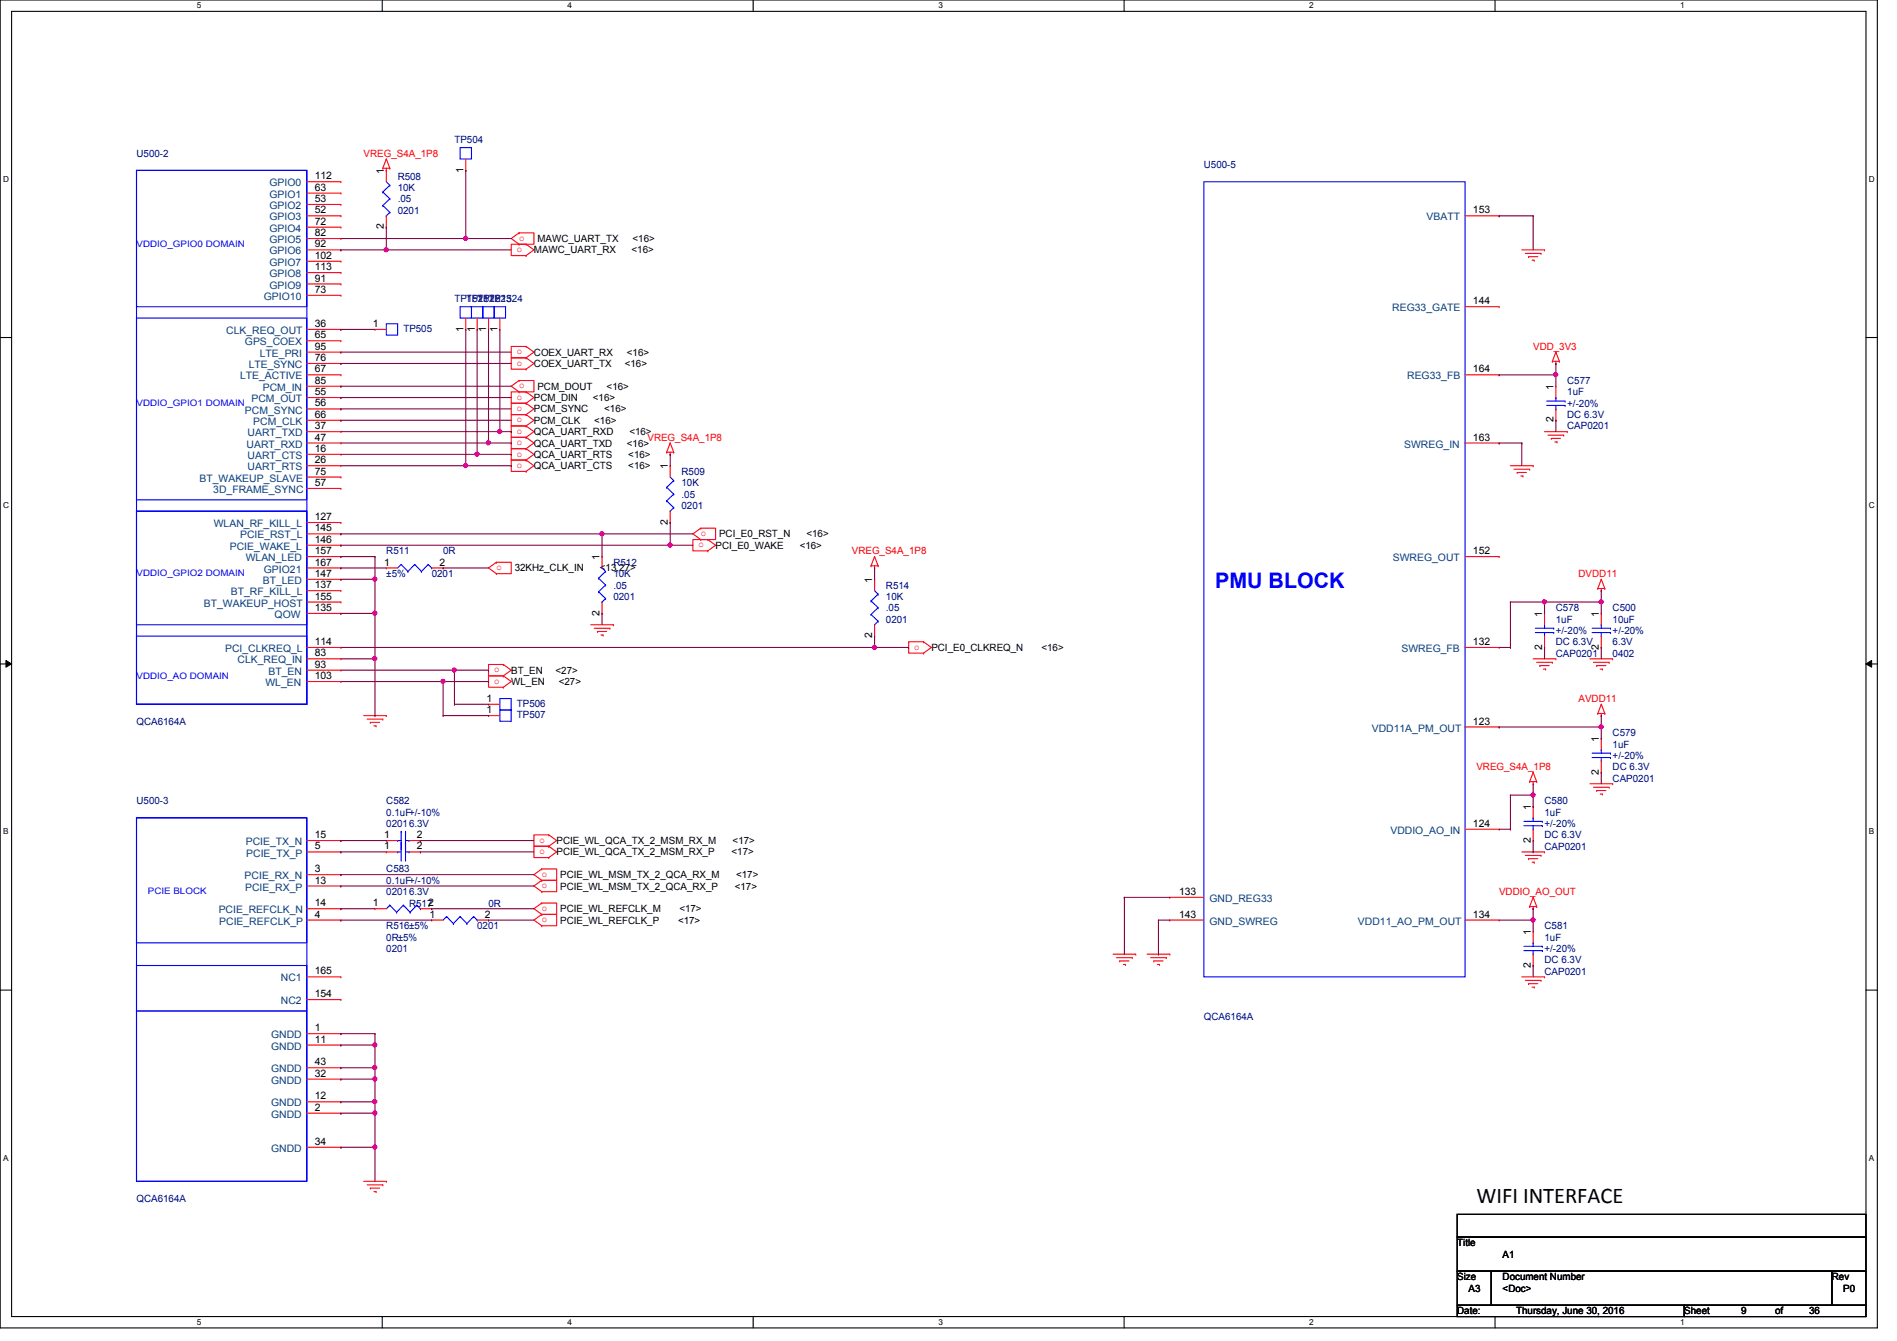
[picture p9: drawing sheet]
<svg xmlns="http://www.w3.org/2000/svg" width="297mm" height="210mm" viewBox="0 0 297 210" stroke-linecap="round" stroke-linejoin="round" font-family="sans-serif">
<path d="M0 0h294v207.9h-294zM1.8 1.8h290.4v204.3h-290.4z" fill="none" stroke="#000" stroke-width=".17"/>
<g fill="#fff">
<path d="M30.8 .2h.7v1.4h-.7z"/>
<path d="M30.8 206.2h.7v1.4h-.7z"/>
</g>
<path d="M59.9 0v1.8M59.9 206.1v1.8" fill="none" stroke="#000" stroke-width=".17"/>
<g fill="#fff">
<path d="M88.9 .2h.6v1.4h-.6z"/>
<path d="M88.9 206.2h.6v1.4h-.6z"/>
</g>
<path d="M117.9 0v1.8M117.9 206.1v1.8" fill="none" stroke="#000" stroke-width=".17"/>
<g fill="#fff">
<path d="M146.9 .2h.7v1.4h-.7z"/>
<path d="M146.9 206.2h.7v1.4h-.7z"/>
</g>
<path d="M176 0v1.8M176 206.1v1.8" fill="none" stroke="#000" stroke-width=".17"/>
<g fill="#fff">
<path d="M205 .2h.7v1.4h-.7z"/>
<path d="M205 206.2h.7v1.4h-.7z"/>
</g>
<path d="M234.1 0v1.8M234.1 206.1v1.8" fill="none" stroke="#000" stroke-width=".17"/>
<g fill="#fff">
<path d="M263.1 .2h.7v1.4h-.7z"/>
<path d="M263.1 206.2h.7v1.4h-.7z"/>
<path d="M.5 27.3h.9v1.4h-.9z"/>
<path d="M292.6 27.3h.9v1.4h-.9z"/>
<path d="M.5 78.4h.9v1.4h-.9z"/>
<path d="M292.6 78.4h.9v1.4h-.9z"/>
</g>
<path d="M0 52.8h1.8M292.2 52.8h1.8" fill="none" stroke="#000" stroke-width=".17"/>
<g fill="#fff">
<path d="M.5 129.5h.8v1.4h-.8z"/>
<path d="M292.6 129.5h.9v1.4h-.9z"/>
</g>
<path d="M0 103.9h1.8M292.2 103.9h1.8" fill="none" stroke="#000" stroke-width=".17"/>
<path d="M.9 103.4l.9 .5-.9 .5zM292.2 103.9l.9-.5v1z" fill="#000"/>
<path d="M.9 103.4l.9 .5-.9 .5zM292.2 103.9l.9-.5v1z" fill="none" stroke="#000" stroke-width=".16"/>
<g fill="#fff">
<path d="M.5 180.5h.8v1.4h-.8z"/>
<path d="M292.6 180.5h.9v1.4h-.9z"/>
</g>
<path d="M0 155h1.8M292.2 155h1.8M228.2 190.1h64v3.5h-64zM228.2 193.6h64v5.4h-64zM228.2 199h5.3v5.3h-5.3zM233.5 199h53.3v5.3h-53.3zM286.8 199h5.4v5.3h-5.4zM228.2 204.3h35.5v1.8h-35.5zM263.7 204.3h28.5v1.8h-28.5z" fill="none" stroke="#000" stroke-width=".17"/>
<g fill="none" stroke="#f00" stroke-width=".17">
<path d="M48 39.1h5.4M48 28.4h5.4M48 30.2h5.4M48 33.8h5.4M48 32h5.4M48 37.3h5.4M48 35.6h5.4M53.4 28.4h.1M53.4 30.2h.1M53.4 33.8h.1M53.4 32h.1M53.4 39.1h.1"/>
<path d="M53.4 37.3h.1M53.4 35.6h.1M59.9 26.3h.1M59.9 26.3h1.1M60.5 26.7h.1M60.5 24.9h.1M60.5 35.6h.1M60.5 26.3v2.1M60.5 33.8v1.8M60.5 24.9l-.6 1.4M60.5 24.9l.5 1.4M61 26.3h.1"/>
<path d="M72.9 26.7h.1M72.9 24.9v1.8M81.3 36.4h.1M81.3 38.2h.1M81.3 36.4h2.3v1.8h-2.3M81.3 36.4l-1.3 .9 1.3 .9M82.4 38.2h.1M82.4 38.2h-2.4v1.8h2.4M82.4 38.2l1.2 .9-1.2 .9M229.4 33.8h5.3M234.7 33.8h.1M238.3 39.1h3.5"/>
<path d="M238.8 39.7h2.5M241.3 39.7h.1M241.8 39.1h.1M48 51.6h5.4M48 40.9h5.4M48 42.7h5.4M48 44.4h5.4M48 46.2h5.4M48 53.3h5.4M48 55.1h5.4M48 56.9h5.4M48 58.7h5.4"/>
<path d="M53.4 40.9h.1M53.4 42.7h.1M53.4 44.4h.1M53.4 46.2h.1M53.4 51.6h.1M53.4 53.3h.1M53.4 55.1h.1M53.4 56.9h.1M53.4 58.7h.1M58.7 51.6h.1M58.7 51.6h1.8M72.9 51.6h.1"/>
<path d="M72.9 49.8v1.8M74.7 51.6h.1M74.7 49.8v1.8M76.5 51.6h.1M76.5 49.8v1.8M78.3 51.6h.1M78.3 49.8v1.8M81.3 59.6h.1M81.3 59.6h2.3v1.7h-2.3M81.3 59.6l-1.3 .9 1.3 .8M82.4 40h.1M82.4 54.2h.1"/>
<path d="M82.4 56h.1M82.4 54.2h-2.4v1.8h2.4M82.4 57.8h.1M82.4 56h-2.4v1.8h2.4M82.4 54.2l1.2 .9-1.2 .9M82.4 56l1.2 .9-1.2 .9M229.4 58.7h5.3M229.4 48h5.3M234.7 58.7h.1M234.7 48h.1M239.3 40.2h.1M239.3 40.2h1.5"/>
<path d="M239.9 40.7h.3M240.2 40.7h.1M243.1 56.6h.1M243.1 56.6h1.1M243.6 56.9h.1M243.6 55.1h.1M243.6 56.6v.3M243.6 55.1l-.5 1.5M243.6 55.1l.6 1.5M244.2 56.6h.1M48 72.9h5.4M48 67.6h5.4"/>
<path d="M48 60.5h5.4M48 62.2h5.4M48 64h5.4M48 65.8h5.4M48 69.3h5.4M48 74.7h5.4M48 71.1h5.4M48 76.5h5.4M53.4 60.5h.1M53.4 62.2h.1M53.4 64h.1M53.4 65.8h.1"/>
<path d="M53.4 67.6h.1M53.4 69.3h.1M53.4 74.7h.1M53.4 71.1h.1M53.4 72.9h.1M53.4 76.5h.1M81.3 61.3h.1M82.4 61.3h.1M82.4 63.1h.1M82.4 61.3h-2.4v1.8h2.4M82.4 64.9h.1M82.4 63.1h-2.4v1.8h2.4"/>
<path d="M82.4 66.7h.1M82.4 64.9h-2.4v1.8h2.4M82.4 68.5h.1M82.4 66.7h-2.4v1.8h2.4M82.4 70.2h.1M82.4 68.5h-2.4v1.7h2.4M82.4 72h.1M82.4 70.2h-2.4v1.8h2.4M82.4 73.8h.1M82.4 72h-2.4v1.8h2.4M82.4 61.3l1.2 .9-1.2 .9M82.4 63.1l1.2 .9-1.2 .9"/>
<path d="M82.4 64.9l1.2 .9-1.2 .9M82.4 66.7l1.2 .9-1.2 .9M82.4 68.5l1.2 .8-1.2 .9M82.4 70.2l1.2 .9-1.2 .9M82.4 72l1.2 .9-1.2 .9M104.4 70.8h.1M104.4 70.8h1.1M104.9 71.1h.1M104.9 69.3h.1M104.9 72.9h.1M104.9 70.8v.3M104.9 72.9v1.8"/>
<path d="M104.9 69.3l-.5 1.5M104.9 69.3l.6 1.5M105.5 70.8h.1M229.4 69.3h5.3M234.7 69.3h.1M236.5 72.9h3.6M237.1 73.4h2.4M237.6 74h.1M237.6 74h1.4M238.1 74.5h.4M238.5 74.5h.1M239.5 73.4h.1"/>
<path d="M240.1 72.9h.1M241.8 67.6h3.6M242.4 68.1h2.5M242.9 68.6h.1M242.9 68.6h1.4M243.5 69.2h.3M243.6 60.5h.1M243.6 65.8h.1M243.6 60.5v1.7M243.6 64v1.8M243.8 69.2h.1M244.9 68.1h.1"/>
<path d="M245.4 67.6h.1M48 88.9h5.4M48 81.8h5.4M48 83.6h5.4M48 85.3h5.4M48 87.1h5.4M48 90.7h5.4M48 92.5h5.4M48 94.2h5.4M48 96h5.4M53.4 81.8h.1M53.4 83.6h.1"/>
<path d="M53.4 85.3h.1M53.4 87.1h.1M53.4 88.9h.1M53.4 90.7h.1M53.4 92.5h.1M53.4 94.2h.1M53.4 96h.1M60.5 88.9h.1M60.5 88.9h1.8M67.6 88.9h1.8M69.4 88.9h.1M77.7 88h.1"/>
<path d="M77.7 89.8h.1M77.7 88h2.3v1.8h-2.3M77.7 88l-1.2 .9 1.2 .9M92.5 97.8h3.6M93 98.3h2.5M93.6 98.8h.1M93.6 98.8h1.4M94.1 99.4h.3M94.3 87.1h.1M94.3 96h.1M94.3 87.1v1.8M94.3 94.2v1.8"/>
<path d="M94.4 99.4h.1M95.5 98.3h.1M96.1 97.8h.1M104.9 81.8h.1M104.9 80v1.8M109.7 82.7h.1M109.7 84.5h.1M109.7 82.7h2.4v1.8h-2.4M109.7 82.7l-1.2 .9 1.2 .9M110.8 84.5h.1M110.8 86.2h.1M110.8 84.5h-2.3v1.7h2.3"/>
<path d="M110.8 84.5l1.3 .8-1.3 .9M136.4 88.6h.1M136.4 88.6h1.1M136.9 88.9h.1M136.9 87.1h.1M136.9 90.7h.1M136.9 99.6h.1M136.9 88.6v.3M136.9 90.7v1.8M136.9 97.8v1.8M136.9 87.1l-.5 1.5M136.9 87.1l.6 1.5"/>
<path d="M137.5 88.6h.1M229.4 87.1h5.3M234.7 87.1h.1M241.8 96h.1M241.8 96v1.8M241.8 99.6v1.7M250.2 92.1h.1M250.2 92.1h1.1M250.7 92.5h.1M250.7 90.7h.1M250.7 96h.1M250.7 92.1v.4"/>
<path d="M250.7 96v1.8M250.7 99.6v1.7M250.7 90.7l-.5 1.4M250.7 90.7l.6 1.4M251.3 92.1h.1M48 103.1h5.4M48 101.3h5.4M48 106.7h5.4M48 104.9h5.4M53.4 101.3h.1M53.4 106.7h.1M53.4 104.9h.1"/>
<path d="M53.4 103.1h.1M56.9 112h3.6M57.5 112.6h2.4M58 113.1h.1M58 113.1h1.4M58.5 113.6h.4M58.9 113.6h.1M59.9 112.6h.1M60.5 112h.1M76.5 110.2h.1M76.5 112h.1M76.5 112h1.8"/>
<path d="M76.5 110.2h1.8M78.8 104h.1M78.8 105.8h.1M78.8 104h-2.3v1.8h2.3M78.8 107.6h.1M78.8 105.8h-2.3v1.8h2.3M78.8 104l1.2 .9-1.2 .9M78.8 105.8l1.2 .9-1.2 .9M144.6 100.5h.1M144.6 102.2h.1M144.6 100.5h-2.3v1.7h2.3M144.6 100.5l1.2 .8-1.2 .9"/>
<path d="M229.4 101.3h5.3M229.4 113.8h5.3M234.7 101.3h.1M234.7 113.8h.1M240.1 103.1h3.5M240.6 103.7h2.5M241.1 104.2h.1M241.1 104.2h1.5M241.7 104.7h.3M241.8 101.3h.1M242 104.7h.1M243.1 103.7h.1"/>
<path d="M243.6 103.1h.1M249 103.1h3.5M249.5 103.7h2.5M250 104.2h.1M250 104.2h1.5M250.2 111.7h.1M250.2 111.7h1.1M250.6 104.7h.3M250.7 112h.1M250.7 110.2h.1M250.7 101.3h.1M250.7 115.6h.1"/>
<path d="M250.7 111.7v.3M250.7 115.6v1.7M250.7 119.1v1.8M250.7 110.2l-.5 1.5M250.7 110.2l.6 1.5M250.9 104.7h.1M251.3 111.7h.1M252 103.7h.1M252.5 103.1h.1M48 133.3h5.4M48 131.6h5.4M48 136.9h5.4"/>
<path d="M48 138.7h5.4M53.4 131.6h.1M53.4 133.3h.1M53.4 136.9h.1M53.4 138.7h.1M60.5 133.3h.1M60.5 131.6h.1M60.5 133.3h1.8M60.5 131.6h1.8M64 133.3h1.8M64 131.6h1.8M65.8 133.3h.1"/>
<path d="M65.8 131.6h.1M84.8 137.8h.1M84.8 139.6h.1M84.8 137.8h2.4v1.8h-2.4M84.8 136h.1M84.8 136h2.4v1.8h-2.4M84.8 137.8l-1.2 .9 1.2 .9M84.8 136l-1.2 .9 1.2 .9M85.9 130.7h.1M85.9 132.5h.1M85.9 130.7h-2.3v1.8h2.3M85.9 134.2h.1"/>
<path d="M85.9 132.5h-2.3v1.7h2.3M85.9 130.7l1.3 .9-1.3 .9M85.9 132.5l1.3 .8-1.3 .9M229.4 129.8h5.3M234.7 129.8h.1M238.3 133.3h3.5M238.8 133.9h2.5M239.3 134.4h.1M239.3 134.4h1.5M239.5 122.3h.1M239.5 122.3h1.1M239.9 135h.3"/>
<path d="M240.1 122.7h.1M240.1 120.9h.1M240.1 126.2h.1M240.1 131.6h.1M240.1 122.3v.4M240.1 126.2v1.8M240.1 129.8v1.8M240.1 120.9l-.6 1.4M240.1 120.9l.5 1.4M240.2 135h.1M240.6 122.3h.1M241.3 133.9h.1"/>
<path d="M241.8 133.3h.1M249 122.7h3.5M249.5 123.2h2.5M250 123.7h.1M250 123.7h1.5M250.6 124.3h.3M250.7 120.9h.1M250.9 124.3h.1M252 123.2h.1M252.5 122.7h.1M48 152.9h5.4M48 144h5.4"/>
<path d="M48 142.2h5.4M48 156.5h5.4M53.4 142.2h.1M53.4 144h.1M53.4 156.5h.1M53.4 152.9h.1M58.7 142.2h.1M58.7 142.2h1.8M65.8 142.2h1.8M67.6 144h.1M67.6 142.2h.1M67.6 144h1.8"/>
<path d="M74.7 144h1.8M76.5 144h.1M84.8 143.1h.1M84.8 144.9h.1M84.8 143.1h2.4v1.8h-2.4M84.8 141.4h.1M84.8 141.4h2.4v1.7h-2.4M84.8 143.1l-1.2 .9 1.2 .9M84.8 141.4l-1.2 .8 1.2 .9M174.3 149.4h3.5M174.8 149.9h2.5M175.3 150.4h.1"/>
<path d="M175.3 150.4h1.5M175.9 151h.3M176.2 151h.1M177.3 149.9h.1M177.8 149.4h.1M179.6 149.4h3.6M180.2 149.9h2.4M180.7 150.4h.1M180.7 150.4h1.4M181.2 151h.4M181.6 151h.1M182.6 149.9h.1"/>
<path d="M183.2 149.4h.1M183.2 140.5h.1M183.2 144h.1M183.2 144h5.3M183.2 140.5h5.3M229.4 144h5.3M234.7 144h.1M238.3 152.9h3.5M238.8 153.5h2.5M239.3 154h.1M239.3 154h1.5M239.5 141.9h.1"/>
<path d="M239.5 141.9h1.1M239.9 154.5h.3M240.1 142.2h.1M240.1 140.5h.1M240.1 145.8h.1M240.1 151.1h.1M240.1 141.9v.3M240.1 145.8v1.8M240.1 149.4v1.7M240.1 140.5l-.6 1.4M240.1 140.5l.5 1.4M240.2 154.5h.1"/>
<path d="M240.6 141.9h.1M241.3 153.5h.1M241.8 152.9h.1M48 161.8h5.4M48 163.6h5.4M48 168.9h5.4M48 167.1h5.4M48 174.2h5.4M48 172.5h5.4M48 179.6h5.4M53.4 161.8h.1M53.4 163.6h.1"/>
<path d="M53.4 168.9h.1M53.4 167.1h.1M53.4 174.2h.1M53.4 172.5h.1M53.4 179.6h.1M56.9 184.9h3.6M57.5 185.5h2.4M58 186h.1M58 186h1.4M58.5 186.5h.4M58.9 186.5h.1M59.9 185.5h.1"/>
<path d="M60.5 184.9h.1"/>
</g>
<g fill="none" stroke="#00f" stroke-width=".17">
<path d="M21.4 26.7h26.6v21.3h-26.6zM21.4 26.7h26.6v83.5h-26.6zM59.9 30.1h.1M59.9 32.2h.1M59.9 30.1l1.1 1M59.9 32.2l1.1 1M60.5 33.8h.1M60.5 28.4l.5 .6M61 29h.1M61 31.1h.1M61 33.2h.1M61 29l-1.1 1.1"/>
<path d="M61 31.1l-1.1 1.1M61 33.2l-.5 .6M72 23.1h1.8v1.8h-1.8zM188.5 28.4h40.9v124.5h-40.9zM21.4 49.8h26.6v28.4h-26.6zM60.5 50.7h1.8v1.8h-1.8zM72 48h1.8v1.8h-1.8zM73.8 48h1.8v1.8h-1.8zM75.6 48h1.8v1.8h-1.8zM77.4 48h1.8v1.8h-1.8zM104.4 76.3h.1M104.4 78.4h.1"/>
<path d="M104.4 76.3l1.1 1M104.4 78.4l1.1 1.1M104.9 74.7l.6 .5M105.5 75.2h.1M105.5 77.3h.1M105.5 79.5h.1M105.5 75.2l-1.1 1.1M105.5 77.3l-1.1 1.1M105.5 79.5l-.6 .5M242.2 62.8h2.9M242.2 63.5h2.9M243.6 62.2h.1"/>
<path d="M243.6 64h.1M243.6 62.2v.6M243.6 63.5v.5M245.1 62.8h.1M245.1 63.5h.1M21.4 80h26.6v30.2h-26.6zM21.4 99.6h26.6v10.6h-26.6zM21.4 80h26.6v17.8h-26.6zM62.8 88.3h.1M62.8 88.3l-.5 .6M62.8 88.3l1.1 1.2M63.9 89.5h.1"/>
<path d="M64.9 88.3h.1M64.9 88.3l-1 1.2M64.9 88.3l1.1 1.2M66 89.5h.1M67.1 88.3h.1M67.1 88.3l-1.1 1.2M67.1 88.3l.5 .6M67.6 88.9h.1M93.7 90.5h.1M93.7 92.6h.1M93.7 90.5l1.1 1.1M93.7 92.6l1.1 1.1"/>
<path d="M94.3 94.2h.1M94.3 88.9l.5 .6M94.8 89.5h.1M94.8 91.6h.1M94.8 93.7h.1M94.8 89.5l-1.1 1M94.8 91.6l-1.1 1M94.8 93.7l-.5 .5M104.9 80h.1M136.4 94.1h.1M136.4 96.2h.1M136.4 94.1l1.1 1"/>
<path d="M136.4 96.2l1.1 1M136.9 97.8h.1M136.9 92.5l.6 .5M137.5 93h.1M137.5 95.1h.1M137.5 97.2h.1M137.5 93l-1.1 1.1M137.5 95.1l-1.1 1.1M137.5 97.2l-.6 .6M240.4 98.3h2.9M240.4 99h2.9M241.8 97.8h.1"/>
<path d="M241.8 99.6h.1M241.8 97.8v.5M241.8 99v.6M243.3 98.3h.1M243.3 99h.1M249.3 98.3h2.9M249.3 99h2.9M250.7 97.8h.1M250.7 99.6h.1M250.7 97.8v.5M250.7 99v.6M252.2 98.3h.1"/>
<path d="M252.2 99h.1M78.3 109.3h1.7v1.8h-1.7zM78.3 111.1h1.7v1.8h-1.7zM249.3 117.9h2.9M249.3 118.6h2.9M250.7 117.3h.1M250.7 119.1h.1M250.7 117.3v.6M250.7 118.6v.5M252.2 117.9h.1M252.2 118.6h.1M21.4 128h26.6v56.9h-26.6z"/>
<path d="M21.4 128h26.6v19.6h-26.6zM62.3 133.3h.1M62.3 131.6h.1M62.3 133.3h.5M62.3 131.6h.5M62.8 131.9h.1M62.8 130.1h.1M62.8 130.1v4.7M63.5 131.9h.1M63.5 130.1h.1M63.5 130.1v4.7M63.5 133.3h.5"/>
<path d="M63.5 131.6h.5M64 133.3h.1M64 131.6h.1M238.6 128.6h2.9M238.6 129.2h2.9M240.1 128h.1M240.1 129.8h.1M240.1 128v.6M240.1 129.2v.6M241.5 128.6h.1M241.5 129.2h.1M21.4 158.2h26.6v26.7h-26.6z"/>
<path d="M21.4 151.1h26.6v7.1h-26.6zM61 141.7h.1M61 141.7l-.5 .5M61 141.7l1.1 1.1M62.1 142.8h.1M63.2 141.7h.1M63.2 141.7l-1.1 1.1M63.2 141.7l1 1.1M64.2 142.8h.1M65.3 141.7h.1M65.3 141.7l-1.1 1.1M65.3 141.7l.5 .5"/>
<path d="M65.8 142.2h.1M69.9 143.5h.1M69.9 143.5l-.5 .5M69.9 143.5l1.1 1.1M71 144.6h.1M72 143.5h.1M72 143.5l-1 1.1M72 143.5l1.1 1.1M73.1 144.6h.1M74.2 143.5h.1M74.2 143.5l-1.1 1.1M74.2 143.5l.5 .5"/>
<path d="M74.7 144h.1M238.6 148.1h2.9M238.6 148.8h2.9M240.1 147.6h.1M240.1 149.4h.1M240.1 147.6v.5M240.1 148.8v.6M241.5 148.1h.1M241.5 148.8h.1"/>
</g>
<g fill="none" stroke="#800040" stroke-width=".17">
<path d="M53.4 39.1h.1M60.5 35.6h.1M60.5 35.6v3.5h-7.1M53.4 55.1h.1M53.4 56.9h.1M53.4 55.1h26.6M53.4 56.9h26.6M53.4 60.5h.1M53.4 62.2h.1M53.4 64h.1M53.4 65.8h.1M53.4 60.5h26.6"/>
<path d="M53.4 62.2h26.6M53.4 64h26.6M53.4 65.8h26.6M53.4 67.6h24.9M78.3 67.6h.1"/>
</g>
<circle cx="78.2" cy="67.5" r=".32" fill="#f0f"/>
<circle cx="78.2" cy="67.5" r=".32" fill="none" stroke="#f0f" stroke-width=".17"/>
<path d="M53.4 69.3h23.1M53.4 71.1h21.3M53.4 72.9h19.5M72.9 72.9h.1M74.7 71.1h.1M76.5 69.3h.1M53.4 83.6h.1M53.4 83.6h40.9" fill="none" stroke="#800040" stroke-width=".17"/>
<circle cx="94.2" cy="83.5" r=".32" fill="#f0f"/>
<circle cx="94.2" cy="83.5" r=".32" fill="none" stroke="#f0f" stroke-width=".17"/>
<path d="M53.4 85.3h.1M53.4 85.3h51.5" fill="none" stroke="#800040" stroke-width=".17"/>
<circle cx="104.9" cy="85.3" r=".32" fill="#f0f"/>
<circle cx="104.9" cy="85.3" r=".32" fill="none" stroke="#f0f" stroke-width=".17"/>
<path d="M53.4 88.9h.1M53.4 87.1h.1M53.4 90.7h.1M53.4 88.9h7.1M53.4 87.1h5.3M58.7 87.1h.1M58.7 87.1v3.6h-5.3M69.4 88.9h.1M69.4 88.9h7.1M53.4 106.7h16M69.4 106.7h.1" fill="none" stroke="#800040" stroke-width=".17"/>
<circle cx="58.7" cy="90.7" r=".32" fill="#f0f"/>
<circle cx="58.7" cy="90.7" r=".32" fill="none" stroke="#f0f" stroke-width=".17"/>
<path d="M53.4 96h.1M58.7 90.7h.1M58.7 90.7v5.3h-5.3" fill="none" stroke="#800040" stroke-width=".17"/>
<circle cx="58.7" cy="96" r=".32" fill="#f0f"/>
<circle cx="58.7" cy="96" r=".32" fill="none" stroke="#f0f" stroke-width=".17"/>
<path d="M58.7 96v7.1M58.7 103.1h.1M53.4 133.3h.1M53.4 133.3h7.1M53.4 161.8h.1M53.4 179.6h.1M53.4 161.8h5.3M53.4 179.6h5.3M58.7 161.8h.1M58.7 179.6h.1M58.7 161.8v1.8M58.7 179.6v5.3" fill="none" stroke="#800040" stroke-width=".17"/>
<circle cx="58.7" cy="179.6" r=".32" fill="#f0f"/>
<circle cx="58.7" cy="179.6" r=".32" fill="none" stroke="#f0f" stroke-width=".17"/>
<path d="M53.4 174.2h.1M53.4 174.2h5.3" fill="none" stroke="#800040" stroke-width=".17"/>
<circle cx="58.7" cy="174.2" r=".32" fill="#f0f"/>
<circle cx="58.7" cy="174.2" r=".32" fill="none" stroke="#f0f" stroke-width=".17"/>
<path d="M53.4 172.5h.1M53.4 168.9h.1M53.4 172.5h5.3M53.4 168.9h5.3M58.7 174.2h.1M58.7 172.5h.1M58.7 168.9h.1M58.7 168.9v10.7" fill="none" stroke="#800040" stroke-width=".17"/>
<circle cx="58.7" cy="172.4" r=".32" fill="#f0f"/>
<circle cx="58.7" cy="172.4" r=".32" fill="none" stroke="#f0f" stroke-width=".17"/>
<circle cx="58.7" cy="168.9" r=".32" fill="#f0f"/>
<circle cx="58.7" cy="168.9" r=".32" fill="none" stroke="#f0f" stroke-width=".17"/>
<path d="M53.4 167.1h.1M53.4 167.1h5.3" fill="none" stroke="#800040" stroke-width=".17"/>
<circle cx="58.7" cy="167.1" r=".32" fill="#f0f"/>
<circle cx="58.7" cy="167.1" r=".32" fill="none" stroke="#f0f" stroke-width=".17"/>
<path d="M53.4 163.6h.1M53.4 163.6h5.3M58.7 167.1h.1M58.7 167.1v1.8" fill="none" stroke="#800040" stroke-width=".17"/>
<circle cx="58.7" cy="163.5" r=".32" fill="#f0f"/>
<circle cx="58.7" cy="163.5" r=".32" fill="none" stroke="#f0f" stroke-width=".17"/>
<g fill="none" stroke="#800040" stroke-width=".17">
<path d="M234.7 33.8h.1M234.7 33.8h5.4M240.1 33.8h.1M240.1 33.8v5.3M234.7 58.7h.1M234.7 58.7h8.9M104.9 71.1h.1M104.9 71.1v1.8M94.3 83.6h.1M94.3 96h.1M94.3 83.6v3.5M94.3 96v1.8"/>
<path d="M94.3 83.6h14.2M104.9 81.8h.1M104.9 85.3h.1M104.9 81.8v3.5M104.9 85.3h3.6M136.9 88.9h.1M136.9 88.9v1.8M53.4 131.6h.1M53.4 131.6h7.1M58.7 163.6h.1M58.7 163.6v3.5"/>
</g>
<circle cx="243.6" cy="58.6" r=".32" fill="#f0f"/>
<circle cx="243.6" cy="58.6" r=".32" fill="none" stroke="#f0f" stroke-width=".17"/>
<path d="M234.7 69.3h.1M234.7 69.3h3.6M238.3 69.3h.1M238.3 69.3v3.6M234.7 113.8h.1M234.7 101.3h1.8M234.7 113.8h16M236.5 101.3h.1M241.8 101.3h.1M241.8 101.3v1.8" fill="none" stroke="#800040" stroke-width=".17"/>
<circle cx="250.7" cy="113.8" r=".32" fill="#f0f"/>
<circle cx="250.7" cy="113.8" r=".32" fill="none" stroke="#f0f" stroke-width=".17"/>
<g fill="none" stroke="#800040" stroke-width=".17">
<path d="M250.7 112h.1M250.7 115.6h.1M250.7 112v3.6M240.1 133.3h.1M240.1 124.5h.1M240.1 122.7v1.8M240.1 131.6v1.7M250.7 120.9h.1M250.7 120.9v1.8M176.1 140.5h.1M176.1 140.5h7.1M176.1 140.5v8.9"/>
<path d="M181.4 144h.1M181.4 149.4h.1M181.4 144h1.8M181.4 144v5.4M234.7 144h5.4M240.1 144h.1M240.1 151.1h.1M240.1 142.2h.1M240.1 142.2v1.8M240.1 151.1v1.8"/>
</g>
<circle cx="240" cy="124.4" r=".32" fill="#f0f"/>
<circle cx="240" cy="124.4" r=".32" fill="none" stroke="#f0f" stroke-width=".17"/>
<path d="M236.5 94.2h.1M236.5 94.2v7.1M236.5 94.2h5.3" fill="none" stroke="#800040" stroke-width=".17"/>
<circle cx="241.8" cy="94.2" r=".32" fill="#f0f"/>
<circle cx="241.8" cy="94.2" r=".32" fill="none" stroke="#f0f" stroke-width=".17"/>
<path d="M241.8 94.2h.1M241.8 94.2v1.8M53.4 101.3h83.5M136.9 101.3h.1" fill="none" stroke="#800040" stroke-width=".17"/>
<circle cx="136.9" cy="101.3" r=".32" fill="#f0f"/>
<circle cx="136.9" cy="101.3" r=".32" fill="none" stroke="#f0f" stroke-width=".17"/>
<path d="M136.9 99.6h.1M136.9 99.6v1.7h5.4M53.4 103.1h5.3M58.7 103.1h.1M58.7 112h.1M58.7 103.1v8.9M142.3 101.3h.1" fill="none" stroke="#800040" stroke-width=".17"/>
<circle cx="58.7" cy="103.1" r=".32" fill="#f0f"/>
<circle cx="58.7" cy="103.1" r=".32" fill="none" stroke="#f0f" stroke-width=".17"/>
<path d="M71.2 110.2h.1M71.2 104.9h.1M71.2 110.2h5.3M71.2 104.9v5.3" fill="none" stroke="#800040" stroke-width=".17"/>
<circle cx="71.1" cy="104.9" r=".32" fill="#f0f"/>
<circle cx="71.1" cy="104.9" r=".32" fill="none" stroke="#f0f" stroke-width=".17"/>
<path d="M53.4 104.9h23.1M69.4 112h.1M69.4 106.7h.1M69.4 112h7.1M69.4 106.7v5.3M69.4 106.7h7.1M71.2 104.9h.1M76.5 104.9h.1M76.5 106.7h.1" fill="none" stroke="#800040" stroke-width=".17"/>
<circle cx="69.4" cy="106.7" r=".32" fill="#f0f"/>
<circle cx="69.4" cy="106.7" r=".32" fill="none" stroke="#f0f" stroke-width=".17"/>
<g fill="none" stroke="#800040" stroke-width=".17">
<path d="M53.4 37.3h19.5M60.5 39.1h.1M60.5 39.1h19.5M72.9 37.3h.1M243.6 56.9h.1M243.6 56.9v1.8M243.6 65.8h.1M243.6 65.8v1.8M53.4 136.9h.1M53.4 138.7h.1M53.4 136.9h30.2M53.4 138.7h30.2"/>
<path d="M65.8 131.6h.1M65.8 133.3h.1M65.8 131.6h17.8M65.8 133.3h17.8M53.4 142.2h.1M53.4 144h.1M53.4 142.2h5.3M53.4 144h14.2"/>
</g>
<circle cx="60.5" cy="39.1" r=".32" fill="#f0f"/>
<circle cx="60.5" cy="39.1" r=".32" fill="none" stroke="#f0f" stroke-width=".17"/>
<path d="M241.8 94.2h.1M241.8 94.2h8.9M250.7 94.2h.1M250.7 92.5h.1M250.7 92.5v3.5M250.7 101.3h.1M250.7 101.3v1.8" fill="none" stroke="#800040" stroke-width=".17"/>
<circle cx="250.7" cy="94.2" r=".32" fill="#f0f"/>
<circle cx="250.7" cy="94.2" r=".32" fill="none" stroke="#f0f" stroke-width=".17"/>
<path d="M72.9 26.7h.1M72.9 37.3h.1M72.9 26.7v10.6M72.9 37.3h7.1M53.4 51.6h.1M53.4 51.6h5.3" fill="none" stroke="#800040" stroke-width=".17"/>
<circle cx="72.9" cy="37.3" r=".32" fill="#f0f"/>
<circle cx="72.9" cy="37.3" r=".32" fill="none" stroke="#f0f" stroke-width=".17"/>
<path d="M72.9 51.6v21.3M72.9 72.9h.1M72.9 72.9h7.1M80 72.9h.1" fill="none" stroke="#800040" stroke-width=".17"/>
<circle cx="72.9" cy="72.9" r=".32" fill="#f0f"/>
<circle cx="72.9" cy="72.9" r=".32" fill="none" stroke="#f0f" stroke-width=".17"/>
<path d="M74.7 51.6v19.5M74.7 71.1h.1" fill="none" stroke="#800040" stroke-width=".17"/>
<circle cx="74.7" cy="71.1" r=".32" fill="#f0f"/>
<circle cx="74.7" cy="71.1" r=".32" fill="none" stroke="#f0f" stroke-width=".17"/>
<path d="M76.5 51.6v17.7M74.7 71.1h5.3M76.5 69.3h.1M80 71.1h.1" fill="none" stroke="#800040" stroke-width=".17"/>
<circle cx="76.5" cy="69.3" r=".32" fill="#f0f"/>
<circle cx="76.5" cy="69.3" r=".32" fill="none" stroke="#f0f" stroke-width=".17"/>
<g fill="none" stroke="#800040" stroke-width=".17">
<path d="M78.3 51.6v16M76.5 69.3h3.5M78.3 67.6h.1M78.3 67.6h1.7M80 69.3h.1M80 67.6h.1M234.7 129.8h1.8M236.5 129.8h.1M236.5 124.5h.1M236.5 124.5v5.3M236.5 124.5h3.6M67.6 142.2h.1"/>
<path d="M67.6 142.2h16M76.5 144h.1M76.5 144h7.1M240.1 144h.1M240.1 144v1.8"/>
</g>
<circle cx="240" cy="144" r=".32" fill="#f0f"/>
<circle cx="240" cy="144" r=".32" fill="none" stroke="#f0f" stroke-width=".17"/>
<path d="M243.6 58.7h.1M243.6 58.7v1.8M240.1 126.2h.1M240.1 124.5v1.7" fill="none" stroke="#800040" stroke-width=".17"/>
<circle cx="78.2" cy="67.5" r=".32" fill="#f0f"/>
<circle cx="78.2" cy="67.5" r=".32" fill="none" stroke="#f0f" stroke-width=".17"/>
<circle cx="94.2" cy="83.5" r=".32" fill="#f0f"/>
<circle cx="94.2" cy="83.5" r=".32" fill="none" stroke="#f0f" stroke-width=".17"/>
<circle cx="104.9" cy="85.3" r=".32" fill="#f0f"/>
<circle cx="104.9" cy="85.3" r=".32" fill="none" stroke="#f0f" stroke-width=".17"/>
<circle cx="58.7" cy="90.7" r=".32" fill="#f0f"/>
<circle cx="58.7" cy="90.7" r=".32" fill="none" stroke="#f0f" stroke-width=".17"/>
<circle cx="58.7" cy="96" r=".32" fill="#f0f"/>
<circle cx="58.7" cy="96" r=".32" fill="none" stroke="#f0f" stroke-width=".17"/>
<circle cx="58.7" cy="179.6" r=".32" fill="#f0f"/>
<circle cx="58.7" cy="179.6" r=".32" fill="none" stroke="#f0f" stroke-width=".17"/>
<circle cx="58.7" cy="174.2" r=".32" fill="#f0f"/>
<circle cx="58.7" cy="174.2" r=".32" fill="none" stroke="#f0f" stroke-width=".17"/>
<circle cx="58.7" cy="172.4" r=".32" fill="#f0f"/>
<circle cx="58.7" cy="172.4" r=".32" fill="none" stroke="#f0f" stroke-width=".17"/>
<circle cx="58.7" cy="168.9" r=".32" fill="#f0f"/>
<circle cx="58.7" cy="168.9" r=".32" fill="none" stroke="#f0f" stroke-width=".17"/>
<circle cx="58.7" cy="167.1" r=".32" fill="#f0f"/>
<circle cx="58.7" cy="167.1" r=".32" fill="none" stroke="#f0f" stroke-width=".17"/>
<circle cx="58.7" cy="163.5" r=".32" fill="#f0f"/>
<circle cx="58.7" cy="163.5" r=".32" fill="none" stroke="#f0f" stroke-width=".17"/>
<circle cx="243.6" cy="58.6" r=".32" fill="#f0f"/>
<circle cx="243.6" cy="58.6" r=".32" fill="none" stroke="#f0f" stroke-width=".17"/>
<circle cx="250.7" cy="113.8" r=".32" fill="#f0f"/>
<circle cx="250.7" cy="113.8" r=".32" fill="none" stroke="#f0f" stroke-width=".17"/>
<circle cx="240" cy="124.4" r=".32" fill="#f0f"/>
<circle cx="240" cy="124.4" r=".32" fill="none" stroke="#f0f" stroke-width=".17"/>
<circle cx="241.8" cy="94.2" r=".32" fill="#f0f"/>
<circle cx="241.8" cy="94.2" r=".32" fill="none" stroke="#f0f" stroke-width=".17"/>
<circle cx="136.9" cy="101.3" r=".32" fill="#f0f"/>
<circle cx="136.9" cy="101.3" r=".32" fill="none" stroke="#f0f" stroke-width=".17"/>
<circle cx="58.7" cy="103.1" r=".32" fill="#f0f"/>
<circle cx="58.7" cy="103.1" r=".32" fill="none" stroke="#f0f" stroke-width=".17"/>
<circle cx="71.1" cy="104.9" r=".32" fill="#f0f"/>
<circle cx="71.1" cy="104.9" r=".32" fill="none" stroke="#f0f" stroke-width=".17"/>
<circle cx="69.4" cy="106.7" r=".32" fill="#f0f"/>
<circle cx="69.4" cy="106.7" r=".32" fill="none" stroke="#f0f" stroke-width=".17"/>
<circle cx="60.5" cy="39.1" r=".32" fill="#f0f"/>
<circle cx="60.5" cy="39.1" r=".32" fill="none" stroke="#f0f" stroke-width=".17"/>
<circle cx="250.7" cy="94.2" r=".32" fill="#f0f"/>
<circle cx="250.7" cy="94.2" r=".32" fill="none" stroke="#f0f" stroke-width=".17"/>
<circle cx="72.9" cy="37.3" r=".32" fill="#f0f"/>
<circle cx="72.9" cy="37.3" r=".32" fill="none" stroke="#f0f" stroke-width=".17"/>
<circle cx="72.9" cy="72.9" r=".32" fill="#f0f"/>
<circle cx="72.9" cy="72.9" r=".32" fill="none" stroke="#f0f" stroke-width=".17"/>
<circle cx="74.7" cy="71.1" r=".32" fill="#f0f"/>
<circle cx="74.7" cy="71.1" r=".32" fill="none" stroke="#f0f" stroke-width=".17"/>
<circle cx="76.5" cy="69.3" r=".32" fill="#f0f"/>
<circle cx="76.5" cy="69.3" r=".32" fill="none" stroke="#f0f" stroke-width=".17"/>
<circle cx="240" cy="144" r=".32" fill="#f0f"/>
<circle cx="240" cy="144" r=".32" fill="none" stroke="#f0f" stroke-width=".17"/>
<text font-size="3.5" x="231.2" y="188.3">WIFI INTERFACE</text>
<text font-size="3.3" fill="#00f" x="190.3" y="92">PMU BLOCK</text>
<g font-size="1.6" fill="#000080">
<text x="71.2" y="22.4">TP504</text>
<text x="21.4" y="24.6">U500-2</text>
<text x="62.3" y="28.1">R508</text>
<text x="62.3" y="29.9">10K</text>
<text x="188.5" y="26.3">U500-5</text>
<text x="62.3" y="31.7">.05</text>
<text x="62.3" y="33.4">0201</text>
<text x="71.2" y="47.3">TP1521TP1524</text>
<text x="72.9" y="47.3">TP1522</text>
<text x="74.7" y="47.3">TP1523</text>
<text x="63.2" y="51.9">TP505</text>
<text x="245.4" y="60.1">C577</text>
<text x="245.4" y="61.9">1uF</text>
<text x="245.4" y="65.4">DC 6.3V</text>
<text x="245.4" y="63.7">+/-20%</text>
<text x="245.4" y="67.2">CAP0201</text>
<text x="106.7" y="74.3">R509</text>
<text x="106.7" y="76.1">10K</text>
<text x="106.7" y="77.9">.05</text>
<text x="106.7" y="79.7">0201</text>
<text x="60.5" y="86.8">R511</text>
<text x="69.4" y="86.8">0R</text>
<text x="96.1" y="88.6">R512</text>
<text x="60.5" y="90.3">±5%</text>
<text x="67.6" y="90.3">0201</text>
<text x="96.1" y="90.3">10K</text>
<text x="96.1" y="92.1">.05</text>
<text x="96.1" y="93.9">0201</text>
<text x="138.7" y="92.1">R514</text>
<text x="138.7" y="93.9">10K</text>
<text x="138.7" y="95.7">.05</text>
<text x="243.6" y="95.7">C578</text>
<text x="252.5" y="95.7">C500</text>
<text x="138.7" y="97.5">0201</text>
<text x="243.6" y="97.5">1uF</text>
<text x="243.6" y="101">DC 6.3V</text>
<text x="243.6" y="99.2">+/-20%</text>
<text x="252.5" y="97.5">10uF</text>
<text x="252.5" y="101">6.3V</text>
<text x="252.5" y="99.2">+/-20%</text>
<text x="243.6" y="102.8">CAP0201</text>
<text x="252.5" y="102.8">0402</text>
<text x="21.4" y="113.5">QCA6164A</text>
<text x="80.9" y="110.6">TP506</text>
<text x="80.9" y="112.4">TP507</text>
<text x="252.5" y="115.2">C579</text>
<text x="252.5" y="117">1uF</text>
<text x="252.5" y="118.8">+/-20%</text>
<text x="21.4" y="125.9">U500-3</text>
<text x="60.5" y="125.9">C582</text>
<text x="241.8" y="125.9">C580</text>
<text x="252.5" y="122.3">CAP0201</text>
<text x="252.5" y="120.6">DC 6.3V</text>
<text x="60.5" y="127.7">0.1uF+/-10%</text>
<text x="60.5" y="129.5">02016.3V</text>
<text x="241.8" y="127.7">1uF</text>
<text x="241.8" y="131.2">DC 6.3V</text>
<text x="241.8" y="129.5">+/-20%</text>
<text x="60.5" y="136.6">C583</text>
<text x="241.8" y="133">CAP0201</text>
<text x="60.5" y="138.3">0.1uF+/-10%</text>
<text x="60.5" y="140.1">02016.3V</text>
<text x="64" y="141.9">R5172</text>
<text x="76.5" y="141.9">0R</text>
<text x="60.5" y="145.5">R516±5%</text>
<text x="60.5" y="147.2">0R±5%</text>
<text x="60.5" y="149">0201</text>
<text x="74.7" y="145.5">0201</text>
<text x="241.8" y="145.5">C581</text>
<text x="241.8" y="147.2">1uF</text>
<text x="241.8" y="149">+/-20%</text>
<text x="241.8" y="152.6">CAP0201</text>
<text x="241.8" y="150.8">DC 6.3V</text>
<text x="188.5" y="159.7">QCA6164A</text>
<text x="21.4" y="188.1">QCA6164A</text>
</g>
<g font-size="1.6" fill="#004080">
<text x="42.2" y="29.2">GPIO0</text>
<text x="42.2" y="30.9">GPIO1</text>
<text x="42.2" y="34.5">GPIO3</text>
<text x="42.2" y="32.7">GPIO2</text>
<text x="223.4" y="34.5">VBATT</text>
<text x="42.2" y="41.6">GPIO7</text>
<text x="42.2" y="39.8">GPIO6</text>
<text x="42.2" y="38.1">GPIO5</text>
<text x="42.2" y="36.3">GPIO4</text>
<text x="41.3" y="46.9">GPIO10</text>
<text x="42.2" y="43.4">GPIO8</text>
<text x="42.2" y="45.2">GPIO9</text>
<text x="35.4" y="52.3">CLK_REQ_OUT</text>
<text x="218" y="48.7">REG33_GATE</text>
<text x="37.6" y="59.4">LTE_ACTIVE</text>
<text x="38.4" y="54.1">GPS_COEX</text>
<text x="38.9" y="57.6">LTE_SYNC</text>
<text x="40.7" y="55.8">LTE_PRI</text>
<text x="220.3" y="59.4">REG33_FB</text>
<text x="38.4" y="64.7">PCM_SYNC</text>
<text x="39.4" y="62.9">PCM_OUT</text>
<text x="41.1" y="61.2">PCM_IN</text>
<text x="38.6" y="70.1">UART_RXD</text>
<text x="38.8" y="68.3">UART_TXD</text>
<text x="38.8" y="71.8">UART_CTS</text>
<text x="39.7" y="66.5">PCM_CLK</text>
<text x="219.9" y="70.1">SWREG_IN</text>
<text x="31.2" y="75.4">BT_WAKEUP_SLAVE</text>
<text x="33.4" y="77.2">3D_FRAME_SYNC</text>
<text x="38.8" y="73.6">UART_RTS</text>
<text x="33.5" y="82.5">WLAN_RF_KILL_L</text>
<text x="36" y="86.1">PCIE_WAKE_L</text>
<text x="37.6" y="84.3">PCIE_RST_L</text>
<text x="38.5" y="87.8">WLAN_LED</text>
<text x="41.3" y="89.6">GPIO21</text>
<text x="218.1" y="87.8">SWREG_OUT</text>
<text x="31.9" y="95">BT_WAKEUP_HOST</text>
<text x="36.1" y="93.2">BT_RF_KILL_L</text>
<text x="41.1" y="91.4">BT_LED</text>
<text x="43" y="96.7">QOW</text>
<text x="35.3" y="102.1">PCI_CLKREQ_L</text>
<text x="37.2" y="103.8">CLK_REQ_IN</text>
<text x="41.6" y="107.4">WL_EN</text>
<text x="42" y="105.6">BT_EN</text>
<text x="219.5" y="102.1">SWREG_FB</text>
<text x="214.8" y="114.5">VDD11A_PM_OUT</text>
<text x="217.7" y="130.5">VDDIO_AO_IN</text>
<text x="38.3" y="137.6">PCIE_RX_N</text>
<text x="38.5" y="132.3">PCIE_TX_N</text>
<text x="38.6" y="134.1">PCIE_TX_P</text>
<text x="34.2" y="143">PCIE_REFCLK_N</text>
<text x="38.4" y="139.4">PCIE_RX_P</text>
<text x="189.4" y="141.2">GND_REG33</text>
<text x="34.3" y="144.7">PCIE_REFCLK_P</text>
<text x="189.4" y="144.7">GND_SWREG</text>
<text x="212.6" y="144.7">VDD11_AO_PM_OUT</text>
<text x="44" y="153.6">NC1</text>
<text x="44" y="157.2">NC2</text>
<text x="42.5" y="162.5">GNDD</text>
<text x="42.5" y="164.3">GNDD</text>
<text x="42.5" y="167.9">GNDD</text>
<text x="42.5" y="169.6">GNDD</text>
<text x="42.5" y="173.2">GNDD</text>
<text x="42.5" y="175">GNDD</text>
<text x="42.5" y="180.3">GNDD</text>
</g>
<g font-size="1.6">
<text x="49.3" y="28.1">112</text>
<text x="49.3" y="29.8">63</text>
<text x="60.1" y="27.2" transform="rotate(-90 60.1 27.2)">1</text>
<text x="72.6" y="27" transform="rotate(-90 72.6 27)">1</text>
<text x="49.3" y="33.4">52</text>
<text x="49.3" y="31.6">53</text>
<text x="49.3" y="35.2">72</text>
<text x="60.1" y="35.9" transform="rotate(-90 60.1 35.9)">2</text>
<text x="230.6" y="33.4">153</text>
<text x="49.3" y="40.5">102</text>
<text x="49.3" y="38.7">92</text>
<text x="49.3" y="37">82</text>
<text x="83.6" y="39.7">MAWC_UART_RX</text>
<text x="84.2" y="37.9">MAWC_UART_TX</text>
<text x="98.9" y="39.7">&lt;16&gt;</text>
<text x="99.1" y="37.9">&lt;16&gt;</text>
<text x="49.3" y="42.3">113</text>
<text x="49.3" y="44.1">91</text>
<text x="49.3" y="45.8">73</text>
<text x="230.6" y="47.6">144</text>
<text x="49.3" y="51.2">36</text>
<text x="49.3" y="53">65</text>
<text x="58.4" y="51.2">1</text>
<text x="72.6" y="51.9" transform="rotate(-90 72.6 51.9)">1</text>
<text x="74.3" y="51.9" transform="rotate(-90 74.3 51.9)">1</text>
<text x="76.1" y="51.9" transform="rotate(-90 76.1 51.9)">1</text>
<text x="77.9" y="51.9" transform="rotate(-90 77.9 51.9)">1</text>
<text x="49.3" y="54.7">95</text>
<text x="49.3" y="56.5">76</text>
<text x="49.3" y="58.3">67</text>
<text x="83.6" y="55.7">COEX_UART_RX</text>
<text x="83.6" y="57.4">COEX_UART_TX</text>
<text x="97.8" y="57.4">&lt;16&gt;</text>
<text x="98.2" y="55.7">&lt;16&gt;</text>
<text x="230.6" y="58.3">164</text>
<text x="49.3" y="60.1">85</text>
<text x="49.3" y="61.8">55</text>
<text x="49.3" y="63.6">56</text>
<text x="49.3" y="65.4">66</text>
<text x="83.6" y="62.8">PCM_DIN</text>
<text x="83.6" y="64.6">PCM_SYNC</text>
<text x="84.2" y="61">PCM_DOUT</text>
<text x="92.8" y="62.8">&lt;16&gt;</text>
<text x="94.6" y="64.6">&lt;16&gt;</text>
<text x="95" y="61">&lt;16&gt;</text>
<text x="243.2" y="61" transform="rotate(-90 243.2 61)">1</text>
<text x="49.3" y="67.2">37</text>
<text x="49.3" y="69">47</text>
<text x="49.3" y="70.7">16</text>
<text x="83.6" y="66.3">PCM_CLK</text>
<text x="83.6" y="68.1">QCA_UART_RXD</text>
<text x="83.6" y="69.9">QCA_UART_TXD</text>
<text x="83.6" y="71.7">QCA_UART_RTS</text>
<text x="93" y="66.3">&lt;16&gt;</text>
<text x="98.2" y="69.9">&lt;16&gt;</text>
<text x="98.4" y="71.7">&lt;16&gt;</text>
<text x="98.5" y="68.1">&lt;16&gt;</text>
<text x="230.6" y="69">163</text>
<text x="243.2" y="66.1" transform="rotate(-90 243.2 66.1)">2</text>
<text x="49.3" y="74.3">75</text>
<text x="49.3" y="72.5">26</text>
<text x="49.3" y="76.1">57</text>
<text x="83.6" y="73.4">QCA_UART_CTS</text>
<text x="98.4" y="73.4">&lt;16&gt;</text>
<text x="104.6" y="73.4" transform="rotate(-90 104.6 73.4)">1</text>
<text x="49.3" y="81.4">127</text>
<text x="49.3" y="83.2">145</text>
<text x="104.6" y="82.1" transform="rotate(-90 104.6 82.1)">2</text>
<text x="49.3" y="85">146</text>
<text x="49.3" y="86.7">157</text>
<text x="49.3" y="88.5">167</text>
<text x="60.2" y="88.5">1</text>
<text x="68.8" y="88.5">2</text>
<text x="80.6" y="89.5">32KHz_CLK_IN</text>
<text x="93.9" y="87.7" transform="rotate(-90 93.9 87.7)">1</text>
<text x="93.9" y="89.5">&lt;13,27&gt;</text>
<text x="112.1" y="85.9">PCI_E0_WAKE</text>
<text x="112.6" y="84.1">PCI_E0_RST_N</text>
<text x="125.2" y="85.9">&lt;16&gt;</text>
<text x="126.3" y="84.1">&lt;16&gt;</text>
<text x="230.6" y="86.7">152</text>
<text x="49.3" y="90.3">147</text>
<text x="49.3" y="92.1">137</text>
<text x="49.3" y="93.9">155</text>
<text x="49.3" y="95.6">135</text>
<text x="136.6" y="91.2" transform="rotate(-90 136.6 91.2)">1</text>
<text x="49.3" y="101">114</text>
<text x="93.9" y="96.4" transform="rotate(-90 93.9 96.4)">2</text>
<text x="136.6" y="99.9" transform="rotate(-90 136.6 99.9)">2</text>
<text x="145.8" y="101.9">PCI_E0_CLKREQ_N</text>
<text x="163.1" y="101.9">&lt;16&gt;</text>
<text x="230.6" y="101">132</text>
<text x="241.5" y="101.7" transform="rotate(-90 241.5 101.7)">2</text>
<text x="241.5" y="96.6" transform="rotate(-90 241.5 96.6)">1</text>
<text x="250.4" y="101.7" transform="rotate(-90 250.4 101.7)">2</text>
<text x="250.4" y="96.6" transform="rotate(-90 250.4 96.6)">1</text>
<text x="49.3" y="106.3">103</text>
<text x="49.3" y="104.5">93</text>
<text x="49.3" y="102.7">83</text>
<text x="80" y="105.5">BT_EN</text>
<text x="80" y="107.2">WL_EN</text>
<text x="87" y="105.5">&lt;27&gt;</text>
<text x="87.5" y="107.2">&lt;27&gt;</text>
<text x="76.2" y="109.9">1</text>
<text x="76.2" y="111.6">1</text>
<text x="230.6" y="113.4">123</text>
<text x="250.4" y="116.1" transform="rotate(-90 250.4 116.1)">1</text>
<text x="250.4" y="121.2" transform="rotate(-90 250.4 121.2)">2</text>
<text x="49.3" y="131.2">15</text>
<text x="60.2" y="131.2">1</text>
<text x="65.3" y="131.2">2</text>
<text x="230.6" y="129.4">124</text>
<text x="239.7" y="131.9" transform="rotate(-90 239.7 131.9)">2</text>
<text x="239.7" y="126.8" transform="rotate(-90 239.7 126.8)">1</text>
<text x="49.3" y="133">5</text>
<text x="49.3" y="136.5">3</text>
<text x="60.2" y="133">1</text>
<text x="65.3" y="133">2</text>
<text x="87.2" y="132.1">PCIE_WL_QCA_TX_2_MSM_RX_M</text>
<text x="87.2" y="133.9">PCIE_WL_QCA_TX_2_MSM_RX_P</text>
<text x="87.7" y="137.5">PCIE_WL_MSM_TX_2_QCA_RX_M</text>
<text x="114.5" y="133.9">&lt;17&gt;</text>
<text x="114.7" y="132.1">&lt;17&gt;</text>
<text x="115.3" y="137.5">&lt;17&gt;</text>
<text x="49.3" y="138.3">13</text>
<text x="49.3" y="141.9">14</text>
<text x="49.3" y="143.6">4</text>
<text x="58.4" y="141.9">1</text>
<text x="67.3" y="143.6">1</text>
<text x="75.9" y="143.6">2</text>
<text x="87.7" y="139.2">PCIE_WL_MSM_TX_2_QCA_RX_P</text>
<text x="87.7" y="142.8">PCIE_WL_REFCLK_M</text>
<text x="106.4" y="142.8">&lt;17&gt;</text>
<text x="115.1" y="139.2">&lt;17&gt;</text>
<text x="184.6" y="140.1">133</text>
<text x="184.6" y="143.6">143</text>
<text x="230.6" y="143.6">134</text>
<text x="87.7" y="144.6">PCIE_WL_REFCLK_P</text>
<text x="106.2" y="144.6">&lt;17&gt;</text>
<text x="239.7" y="146.3" transform="rotate(-90 239.7 146.3)">1</text>
<text x="49.3" y="152.5">165</text>
<text x="239.7" y="151.5" transform="rotate(-90 239.7 151.5)">2</text>
<text x="49.3" y="156.1">154</text>
<text x="49.3" y="161.4">1</text>
<text x="49.3" y="163.2">11</text>
<text x="49.3" y="166.8">43</text>
<text x="49.3" y="168.5">32</text>
<text x="49.3" y="173.9">2</text>
<text x="49.3" y="172.1">12</text>
<text x="49.3" y="179.2">34</text>
<text x="228.2" y="195.1">Title</text>
<text x="235.3" y="196.8">A1</text>
<text x="228.2" y="200.4">Size</text>
<text x="230" y="202.2">A3</text>
<text x="235.3" y="200.4">Document Number</text>
<text x="235.3" y="202.2">&lt;Doc&gt;</text>
<text x="286.8" y="200.4">Rev</text>
<text x="288.6" y="202.2">P0</text>
<text x="228.2" y="205.7">Date:</text>
<text x="237.4" y="205.7">Thursday, June 30, 2016</text>
<text x="263.7" y="205.7">Sheet</text>
<text x="272.6" y="205.7">9</text>
<text x="278" y="205.7">of</text>
<text x="283.3" y="205.7">36</text>
</g>
<g font-size="1.6" fill="#f00">
<text x="56.9" y="24.6">VREG_S4A_1P8</text>
<text x="80.9" y="39.5">o</text>
<text x="81.3" y="37.7">o</text>
<text x="80.9" y="55.5">o</text>
<text x="80.9" y="57.2">o</text>
<text x="240.1" y="54.8">VDD_3V3</text>
<text x="80.9" y="62.6">o</text>
<text x="80.9" y="64.3">o</text>
<text x="81.3" y="60.8">o</text>
<text x="80.9" y="66.1">o</text>
<text x="80.9" y="67.9">o</text>
<text x="80.9" y="69.7">o</text>
<text x="80.9" y="71.5">o</text>
<text x="101.4" y="69">VREG_S4A_1P8</text>
<text x="80.9" y="73.2">o</text>
<text x="109.7" y="83.9">o</text>
<text x="77.7" y="89.2">o</text>
<text x="109.4" y="85.7">o</text>
<text x="133.4" y="86.8">VREG_S4A_1P8</text>
<text x="247.2" y="90.3">DVDD11</text>
<text x="143.2" y="101.7">o</text>
<text x="77.4" y="105.2">o</text>
<text x="77.4" y="107">o</text>
<text x="247.2" y="109.9">AVDD11</text>
<text x="231.2" y="120.6">VREG_S4A_1P8</text>
<text x="84.5" y="131.9">o</text>
<text x="84.5" y="133.7">o</text>
<text x="84.8" y="137.2">o</text>
<text x="84.8" y="139">o</text>
<text x="84.8" y="142.6">o</text>
<text x="234.7" y="140.1">VDDIO_AO_OUT</text>
<text x="84.8" y="144.4">o</text>
</g>
<g font-size="1.4" fill="#00f">
<text x="21.4" y="38.7">VDDIO_GPIO0 DOMAIN</text>
<text x="21.4" y="63.5">VDDIO_GPIO1 DOMAIN</text>
<text x="21.4" y="90.2">VDDIO_GPIO2 DOMAIN</text>
<text x="21.4" y="106.2">VDDIO_AO DOMAIN</text>
<text x="23.2" y="140">PCIE BLOCK</text>
</g>
<g font-size="1.3">
<text x="30.8" y="1.3">5</text>
<text x="88.9" y="1.3">4</text>
<text x="146.9" y="1.3">3</text>
<text x="205" y="1.3">2</text>
<text x="263.1" y="1.3">1</text>
<text x=".5" y="28.4">D</text>
<text x="292.6" y="28.4">D</text>
<text x=".5" y="79.5">C</text>
<text x="292.6" y="79.5">C</text>
<text x=".5" y="130.6">B</text>
<text x="292.6" y="130.6">B</text>
<text x=".5" y="181.7">A</text>
<text x="292.6" y="181.7">A</text>
<text x="30.8" y="207.4">5</text>
<text x="88.9" y="207.4">4</text>
<text x="146.9" y="207.4">3</text>
<text x="205" y="207.4">2</text>
<text x="263.1" y="207.4">1</text>
</g>
</svg>
